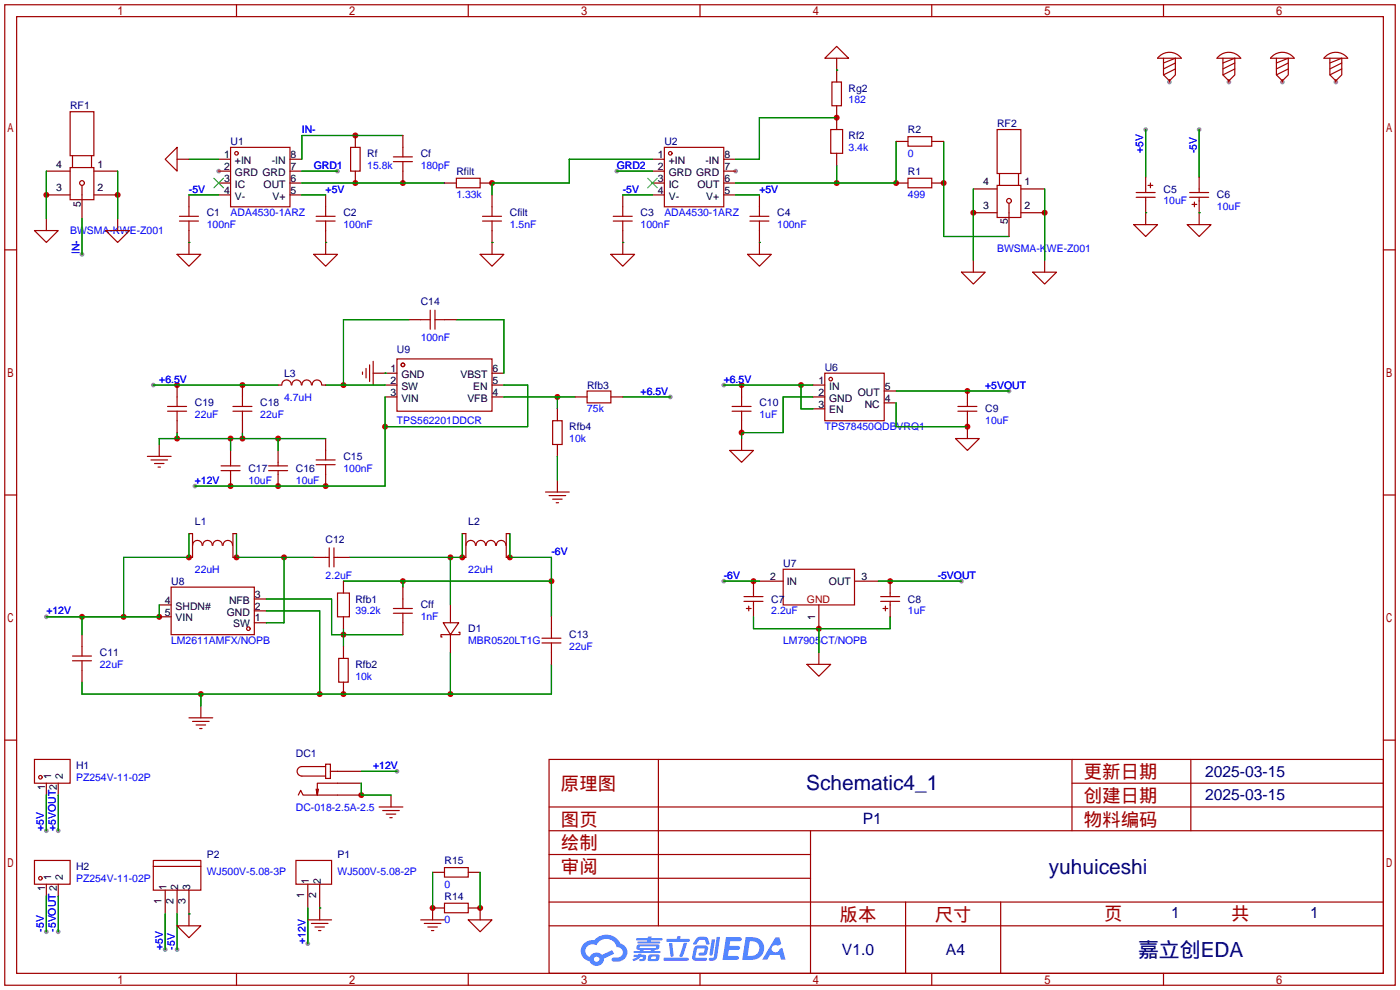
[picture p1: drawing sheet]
<svg xmlns="http://www.w3.org/2000/svg" width="299mm" height="212mm" viewBox="0 0 299 212" stroke-linecap="round" stroke-linejoin="round" font-family="sans-serif">
<g fill="#999">
<circle cx="46.7" cy="36.6" r=".51"/>
<circle cx="157.2" cy="36.6" r=".51"/>
<circle cx="249.9" cy="17.5" r=".51"/>
<circle cx="262.6" cy="17.5" r=".51"/>
<circle cx="274.1" cy="17.5" r=".51"/>
<circle cx="285.5" cy="17.5" r=".51"/>
<circle cx="9.9" cy="177.5" r=".51"/>
<circle cx="9.9" cy="199.1" r=".51"/>
<circle cx="244.9" cy="27.7" r=".51"/>
<circle cx="256.3" cy="27.7" r=".51"/>
<circle cx="12.4" cy="177.5" r=".51"/>
<circle cx="12.4" cy="199.1" r=".51"/>
<circle cx="205.5" cy="124.2" r=".51"/>
<circle cx="154.7" cy="124.2" r=".51"/>
<circle cx="215.6" cy="83.6" r=".51"/>
<circle cx="154.7" cy="82.3" r=".51"/>
<circle cx="84.8" cy="164.8" r=".51"/>
<circle cx="65.8" cy="201.7" r=".51"/>
<circle cx="9.9" cy="131.8" r=".51"/>
<circle cx="41.7" cy="103.9" r=".51"/>
<circle cx="143.3" cy="84.8" r=".51"/>
<circle cx="32.8" cy="82.3" r=".51"/>
<circle cx="72.1" cy="36.6" r=".51"/>
<circle cx="131.8" cy="36.6" r=".51"/>
<circle cx="17.5" cy="54.4" r=".51"/>
<circle cx="35.3" cy="202.9" r=".51"/>
<circle cx="37.8" cy="202.9" r=".51"/>
</g>
<g fill="none" stroke="#a10000" stroke-width=".25">
<path d="M1 1h297.2v209.6h-297.2zM3.6 3.6h292.1v204.4h-292.1zM50.5 1v2.6M100.1 1v2.6M149.6 1v2.6M199.1 1v2.6M248.7 1v2.6M1 53.4h2.6M295.7 53.4h2.5M1 105.8h2.6M295.7 105.8h2.5M1 158.2h2.6"/>
<path d="M295.7 158.2h2.5M117.3 162.3h178.4v45.7h-178.4zM117.3 177.5h178.4M117.3 172.5h178.4M140.7 162.3v35.6M173.2 177.5v30.5M229.1 162.3v15.2M229.1 167.4h66.6M254.5 162.3v15.2M117.3 182.6h55.9M117.3 197.9h178.4M117.3 192.8h178.4"/>
<path d="M117.3 187.7h55.9M193.5 192.8v15.2M213.9 192.8v15.2M50.5 208v2.6M100.1 208v2.6M149.6 208v2.6M199.1 208v2.6M248.7 208v2.6"/>
</g>
<g fill="#5487ff">
<path d="M155.2 200.3h2.6a.48 .48 0 0 1 .7 .4 .48 .48 0 0 1-.6 .4h-1.8l-.2 1.1h1.9a.43 .43 0 0 1 .4 .4 .43 .43 0 0 1-.5 .4h-1.9l-.2 1.3h1.7a.45 .45 0 0 1 .5 .2 .45 .45 0 0 1-.1 .6h-3.3z"/>
<path d="M165.7 200.3h.9l.4 1.5-.8 .3a.84 .84 0 0 0-1.2 .3 .84 .84 0 0 0 .4 1.1 .84 .84 0 0 0 1.1-.4l.1-.2 .6-.3 .7 2.5h-1l-.2-1h-2.1l-.6 1h-1.1z"/>
<path d="M152.1 200.8h.7l-.5 3.1a.36 .36 0 0 1-.3 .3 .36 .36 0 0 1-.4-.3z"/>
<path d="M153.2 200.2h.7l-.6 4.3a1.13 1.13 0 0 1-1.8 .6l.2-.4h.7l.2-.2z"/>
<path d="M148.9 200.6l.6-.4h1a.77 .77 0 0 1 .9 .5l.3 1-.2 .2h-.5l-.3-.9-.2-.2-1 .1-.7 1-.6-.1-.1-.2z"/>
<path d="M148.4 202.4l.6-.3h1.7a.81 .81 0 0 1 .7 .5 .81 .81 0 0 1-.2 .8 .81 .81 0 0 1-.9 .8h-.7a.32 .32 0 0 1-.3-.3 .32 .32 0 0 1 .4-.3h.7l.2-.9-1.6 .1-.4 1.8 2.2 .1a.32 .32 0 0 1 .3 .4 .32 .32 0 0 1-.4 .2h-2.2l-.5-.3-.1-.5z"/>
<path d="M141.9 204.7h5a.33 .33 0 0 1 .3 .3 .33 .33 0 0 1-.3 .3h-4.9l-.2-.1z"/>
<path d="M146.1 201.5h.8l-.7 2a.98 .98 0 0 1-.7 1.1l-.3-.3z"/>
<path d="M143 201.6h.7l.3 2.5a.34 .34 0 0 1-.3 .4 .34 .34 0 0 1-.4-.3z"/>
<path d="M142.5 200.7h2.1l.3-.6h.6l-.1 .6h1.7a.32 .32 0 0 1 .4 .3 .32 .32 0 0 1-.4 .3h-4.5l-.2-.2z"/>
<path d="M135.5 204.1h.9l.1-.3h.6v.3h.8a.82 .82 0 0 1-.5 1.3h-.8v-.4l.7-.1 .1-.3a.68 .68 0 0 0-1 .4l-1.1 .4-.1-.4 .9-.5h-.7z"/>
<path d="M136 200.5h2.4l.1-.3h.7v.3h2.2l.2 .3-.2 .2h-2.3v.2h1.8l.2 .3-.2 .1h-4.5l-.1-.4h2l.1-.2h-2.3l-.1-.2z"/>
<path d="M159.4 200.3l-.8 4.9h1.7a2.5 2.5 0 0 0 3-2.5 2.5 2.5 0 0 0-3.1-2.4zM160.3 201.1a1.61 1.61 0 0 1 2 1.5 1.61 1.61 0 0 1-1.8 1.7h-.7z"/>
<path d="M136.2 202a.55 .55 0 0 0-.2 .8 .55 .55 0 0 0 .7 .2l.1 .3h-1.3v.3l5.4 .1 .3-.2-.2-.2h-1.2l.2-.3a.7 .7 0 0 0 .8-.3 .7 .7 0 0 0 0-.8l-4.2-.1zM136.8 202.3l3.3-.1 .1 .1-.2 .3h-3.2zM137.5 203h1.7l-.2 .3h-1.4z"/>
<path d="M138.6 204.2a1.05 1.05 0 0 0 0 1.2 2.91 2.91 0 0 0 2.2-.2 .98 .98 0 0 0 0-1.2h-1.6zM139.2 204.5l.9-.1 .1 .4-.2 .2-.8-.1z"/>
<path d="M124.9 201.6a2.23 2.23 0 0 0-.7 2.3 2.23 2.23 0 0 0 1.8 1.6 1.58 1.58 0 0 0 1.8 .9 1.58 1.58 0 0 0 1.3-1.5l2.2-1.1-.5-.7-2.1 1a1.65 1.65 0 0 0-2.7 .4 1.45 1.45 0 0 1-.8-1.9 1.45 1.45 0 0 1 2-.7l.3 .1a2.3 2.3 0 0 1 2.3-1.3 2.3 2.3 0 0 1 2 1.7 1.12 1.12 0 0 1 1.3 1 1.12 1.12 0 0 1-1.1 1.2h-.7a.45 .45 0 0 0-.6 .4 .45 .45 0 0 0 .5 .5 2.21 2.21 0 0 0 2.2-.5 2.21 2.21 0 0 0 .5-2.3 2.13 2.13 0 0 0-1.3-1.1 3.3 3.3 0 0 0-5.6-.7l-1.1 .1zM127 205a.57 .57 0 0 1 1.1 0 .57 .57 0 0 1-1.1 0z"/>
</g>
<g fill="none" stroke="#a10000" stroke-width=".25">
<path d="M49.3 31.5h12.7v12.7h-12.7zM142 31.5h12.7v12.7h-12.7zM38.4 47.2h4M38.4 46.2h4M40.4 44.2v2M40.4 47.2v2.1M67.6 47.2h4M67.6 46.2h4M69.6 44.2v2M69.6 47.2v2.1M131.1 47.2h4M131.1 46.2h4"/>
<path d="M133.1 44.2v2M133.1 47.2v2.1M160.3 47.2h4M160.3 46.2h4M162.3 44.2v2M162.3 47.2v2.1M7.4 162.3h7.6v5.1h-7.6zM7.4 183.9h7.6v5.1h-7.6z"/>
<circle cx="50.5" cy="32.8" r=".38"/>
<circle cx="143.3" cy="32.8" r=".38"/>
<circle cx="8.6" cy="166.1" r=".38"/>
<circle cx="8.6" cy="187.7" r=".38"/>
</g>
<g fill="none" stroke="#870000" stroke-width=".25">
<path d="M46.7 34h2.6M46.7 36.6h2.6M46.7 39.1h2.6M62 34h2.5M62 36.6h2.5M62 39.1h2.5M139.4 34h2.6M139.4 36.6h2.6M139.4 39.1h2.6M154.7 34h2.5M154.7 36.6h2.5M154.7 39.1h2.5"/>
<path d="M40.4 41.7v2.5M40.4 49.3v2.5M46.7 41.7h2.6M62 41.7h2.5M69.6 41.7v2.5M69.6 49.3v2.5M133.1 41.7v2.5M133.1 49.3v2.5M139.4 41.7h2.6M154.7 41.7h2.5M162.3 41.7v2.5M162.3 49.3v2.5"/>
<path d="M9.9 167.4v2.5M12.4 167.4v2.5M9.9 189v2.5M12.4 189v2.5"/>
</g>
<path d="M45.7 38.1l2.1 2M47.8 38.1l-2.1 2M138.4 38.1l2.1 2M140.5 38.1l-2.1 2" fill="none" stroke="#3c3" stroke-width=".25"/>
<path d="M40.4 41.7h6.3M64.5 41.7h5.1M133.1 41.7h6.3M157.2 41.7h5.1" fill="none" stroke="#008700" stroke-width=".25"/>
<g fill="#c00">
<circle cx="75.9" cy="29" r=".63"/>
<circle cx="86.1" cy="39.1" r=".63"/>
<circle cx="75.9" cy="39.1" r=".63"/>
<circle cx="105.2" cy="39.1" r=".63"/>
<circle cx="178.8" cy="39.1" r=".63"/>
<circle cx="191.5" cy="39.1" r=".63"/>
<circle cx="178.8" cy="25.1" r=".63"/>
<circle cx="201.7" cy="39.1" r=".63"/>
<circle cx="190.2" cy="124.2" r=".63"/>
<circle cx="161" cy="124.2" r=".63"/>
<circle cx="158.5" cy="92.5" r=".63"/>
<circle cx="175" cy="134.4" r=".63"/>
<circle cx="206.8" cy="83.6" r=".63"/>
<circle cx="171.2" cy="82.3" r=".63"/>
<circle cx="158.5" cy="82.3" r=".63"/>
<circle cx="206.8" cy="91.2" r=".63"/>
<circle cx="77.2" cy="169.9" r=".63"/>
<circle cx="68.3" cy="148.3" r=".63"/>
<circle cx="42.9" cy="148.3" r=".63"/>
<circle cx="73.4" cy="148.3" r=".63"/>
<circle cx="96.3" cy="148.3" r=".63"/>
<circle cx="34" cy="131.8" r=".63"/>
<circle cx="26.4" cy="131.8" r=".63"/>
<circle cx="40.4" cy="119.1" r=".63"/>
<circle cx="17.5" cy="131.8" r=".63"/>
<circle cx="50.5" cy="119.1" r=".63"/>
<circle cx="60.7" cy="119.1" r=".63"/>
<circle cx="73.4" cy="135.6" r=".63"/>
<circle cx="96.3" cy="119.1" r=".63"/>
<circle cx="98.8" cy="119.1" r=".63"/>
<circle cx="109" cy="119.1" r=".63"/>
<circle cx="117.9" cy="124.2" r=".63"/>
<circle cx="86.1" cy="124.2" r=".63"/>
<circle cx="82.3" cy="91.2" r=".63"/>
<circle cx="69.6" cy="103.9" r=".63"/>
<circle cx="59.4" cy="103.9" r=".63"/>
<circle cx="49.3" cy="103.9" r=".63"/>
<circle cx="73.4" cy="82.3" r=".63"/>
<circle cx="119.1" cy="84.8" r=".63"/>
<circle cx="51.8" cy="82.3" r=".63"/>
<circle cx="37.8" cy="82.3" r=".63"/>
<circle cx="37.8" cy="93.7" r=".63"/>
<circle cx="49.3" cy="93.7" r=".63"/>
<circle cx="51.8" cy="93.7" r=".63"/>
<circle cx="59.4" cy="93.7" r=".63"/>
<circle cx="102.6" cy="194.1" r=".63"/>
<circle cx="92.5" cy="194.1" r=".63"/>
<circle cx="25.1" cy="41.7" r=".63"/>
<circle cx="9.9" cy="41.7" r=".63"/>
<circle cx="223.3" cy="45.5" r=".63"/>
<circle cx="208" cy="45.5" r=".63"/>
</g>
<g fill="none" stroke="#008700" stroke-width=".25">
<path d="M178.8 15h.1M9.9 36.6v10.1M25.1 36.6v10.1M40.4 34h6.3M64.5 39.1h30.5M64.5 36.6h7.6M86.1 29h-21.6v5M131.8 36.6h7.6M139.4 34h-17.7v5.1h-16.5v2.6M178.8 25.1h-16.5v8.9h-5.1M178.8 35.3v3.8M191.5 30.2v8.9h-34.3"/>
<path d="M201.7 30.2v20.3h13.9M244.9 27.7v10.1M256.3 27.7v10.1M17.5 46.7v7.7M40.4 51.8h.1M69.6 51.8h.1M105.2 51.8h.1M133.1 51.8h.1M157.2 41.7h5.1M162.3 51.8h.1M208 40.4v15.2M223.3 40.4v15.2"/>
<path d="M244.9 45.5h.1M256.3 45.5h.1M82.3 79.8h.1M87.4 68.3h-14v14M97.5 68.3h10.2v11.5M32.8 82.3h26.6M37.8 92.5v1.2M49.3 93.7v2.6M51.8 92.5v1.2M59.4 93.7v2.6M69.6 82.3h12.7M69.6 93.7h-35.6v1.3"/>
<path d="M82.3 84.8v19.1h-40.6M107.7 84.8h15.2M107.7 82.3h5.1v8.9h-30.5M119.1 84.8v2.6M119.1 97.5v5.1M133.1 84.8h10.2M154.7 82.3h19M171.2 82.3v5.1h2.5M173.7 84.8h-6.3v7.7h-8.9v1.2M191.5 86.1v5.1h15.3M191.5 83.6h24.1M40.4 114v5.1h-14v12.7"/>
<path d="M50.5 114v5.1h16.6M60.7 119.1v14h-3.8M96.3 119.1v10.2M98.8 114v5.1h-24.1M109 114v5.1h8.9v12.7M17.5 131.8v3.8M34 129.3v2.5h-24.1M56.9 130.6h11.4v17.7M56.9 128h14v7.6h15.2M73.4 124.2h44.5M73.4 134.4v3.8M86.1 124.2v1.3"/>
<path d="M96.3 139.4v8.9M154.7 124.2h7.6M161 131.8v2.6h29.2v-2.6M175 134.4v5M187.7 124.2h17.8M42.9 148.3v2.6M117.9 142v6.3h-100.4v-2.5M9.9 169.9v7.6M12.4 169.9v7.6M77.2 167.4v2.5h6.4M77.2 164.8h7.6M9.9 191.5v7.6"/>
<path d="M12.4 191.5v7.6M35.3 195.3v7.6M37.8 195.3v7.6M40.4 195.3h.1M65.8 194.1v7.6M68.3 194.1h.1M92.5 186.4v7.7M102.6 186.4v7.7"/>
</g>
<g fill="none" stroke="#870000" stroke-width=".25">
<path d="M178.8 12.4v5.1M249.9 17v.5M262.6 17v.5M274.1 17v.5M285.5 17v.5M9.9 36.6h5.1M20.1 36.6h5M37.8 34h2.6M75.9 29v2.5M75.9 36.6v2.5M86.1 29v2.5M86.1 36.6v2.5"/>
<path d="M95 39.1h2.5M102.6 39.1h2.6M178.8 22.6v5.1M178.8 32.8v2.5M191.5 39.1h2.6M191.5 30.2h2.6M199.1 39.1h2.6M199.1 30.2h2.6M244.9 37.8v2.6M256.3 37.8v2.6M9.9 41.7h5.1M9.9 46.7v2.6"/>
<path d="M17.5 41.7v5M20.1 41.7h5M25.1 46.7v2.6M40.4 51.8v2.6M69.6 51.8v2.6M105.2 41.7v2.5M105.2 49.3v5.1M133.1 51.8v2.6M162.3 51.8v2.6M208 40.4h5.1M208 45.5h5.1M208 55.6v2.6"/>
<path d="M215.6 45.5v5M218.2 40.4h5.1M218.2 45.5h5.1M223.3 55.6v2.6M244.9 42.9v5.1M256.3 42.9v5.1M79.8 79.8h5M87.4 68.3h2.5M95 68.3h2.5M105.2 79.8h2.5M34 95v2.5M37.8 82.3v2.5"/>
<path d="M37.8 89.9v2.6M49.3 96.3v2.5M51.8 82.3v2.5M51.8 89.9v2.6M59.4 82.3h.8M59.4 96.3v2.5M68.8 82.3h.8M69.6 93.7v2.6M82.3 82.3h2.5M82.3 84.8h2.5M105.2 82.3h2.5M105.2 84.8h2.5"/>
<path d="M119.1 87.4v2.5M119.1 95v2.5M122.9 84.8h2.6M130.6 84.8h2.5M158.5 82.3v2.5M158.5 89.9v2.6M158.5 93.7v2.6M173.7 82.3h2.6M173.7 84.8h2.6M173.7 87.4h2.6M189 86.1h2.5M189 83.6h2.5"/>
<path d="M206.8 83.6v2.5M206.8 88.6v5.1M40.4 114h.7M40.4 119.1h.7M49.3 101.3v2.6M49.8 114h.7M49.8 119.1h.7M59.4 101.3v2.6M67.1 119.1h2.5M69.6 101.3v2.6M72.1 119.1h2.6M98.8 114h.8"/>
<path d="M98.8 119.1h.8M108.2 114h.8M108.2 119.1h.8M119.1 102.6v2.6M17.5 135.6v2.6M34 129.3h2.6M34 131.8h2.6M54.4 133.1h2.5M54.4 130.6h2.5M54.4 128h2.5M73.4 124.2v2.5M73.4 131.8v2.6"/>
<path d="M73.4 138.2v2.5M86.1 125.5v2.5M86.1 133.1v2.5M96.3 129.3v3.8M96.3 135.6v3.8M117.9 131.8v2.6M117.9 139.4v2.6M161 124.2v2.5M161 129.3v2.5M162.3 124.2h5.1M175 129.3v5.1M175 139.4v2.6"/>
<path d="M182.6 124.2h5.1M190.2 124.2v2.5M190.2 129.3v2.5M17.5 143.3v2.5M42.9 150.9v2.5M73.4 145.8v2.5M72.1 164.8h5.1M72.1 169.9h5.1M72.1 167.4h5.1M83.6 169.9v2.6M35.3 190.2v5.1M37.8 190.2v5.1"/>
<path d="M40.4 190.2v7.7M65.8 189v5.1M68.3 189v7.6M92.5 186.4h2.5M95 194.1h-2.5v2.5M100.1 194.1h2.5v2.5M100.1 186.4h2.5"/>
</g>
<g fill="none" stroke="#a10000" stroke-width=".25">
<path d="M176.3 12.4l2.5-2.5 2.6 2.5zM177.8 17.5h2v5.1h-2zM247.8 12a3.2 3.2 0 0 1 4.7 .4h-5.1zM248.7 12.4v3.6l1.2 1.3 1.3-1.3v-3.6l-2.5 1.1M251.2 13.5l-2.5 1.2M251.2 14.7l-2.5 1.3M260.5 12a3.2 3.2 0 0 1 4.7 .4h-5.1zM261.4 12.4v3.6l1.2 1.3 1.3-1.3v-3.6l-2.5 1.1M263.9 13.5l-2.5 1.2M263.9 14.7l-2.5 1.3M272 12a3.2 3.2 0 0 1 4.6 .4h-5.1zM272.8 12.4v3.6l1.3 1.3 1.2-1.3v-3.6l-2.5 1.1"/>
<path d="M275.3 13.5l-2.5 1.2M275.3 14.7l-2.5 1.3M283.4 12a3.2 3.2 0 0 1 4.6 .4h-5zM284.2 12.4v3.6l1.3 1.3 1.3-1.3v-3.6l-2.6 1.1M286.8 13.5l-2.6 1.2M286.8 14.7l-2.6 1.3M15 35.8h5.1v6.9h-5.1zM15 23.9h5.1v9.4h-5.1zM15.5 33.3v2.5M17.5 39.6v2.1M19.6 33.3v2.5M37.8 31.5v5.1l-2.5-2.6z"/>
<path d="M74.9 31.5h2.1v5.1h-2.1zM84.1 33.5h4M84.1 34.5h4M86.1 31.5v2M86.1 34.5v2.1M97.5 38.1h5.1v2h-5.1zM177.5 27.7h2.6v5.1h-2.6zM194.1 38.1h5v2h-5zM194.1 29.2h5v2h-5zM213.1 39.6h5.1v6.9h-5.1zM213.1 27.7h5.1v9.4h-5.1zM213.6 37.1v2.5"/>
<path d="M217.7 37.1v2.5M245.4 39.6h1M245.9 39.1v1M7.4 49.3h5l-2.5 2.5zM22.6 49.3h5.1l-2.6 2.5zM37.8 54.4h5.1l-2.5 2.5zM67.1 54.4h5l-2.5 2.5zM102.6 54.4h5.1l-2.5 2.5zM103.1 47.2h4.1M103.1 46.2h4.1M105.2 44.2v2M105.2 47.2v2.1"/>
<path d="M130.6 54.4h5l-2.5 2.5zM159.8 54.4h5l-2.5 2.5zM205.5 58.2h5.1l-2.6 2.5zM215.6 43.4v2.1M220.7 58.2h5.1l-2.5 2.5zM242.3 48h5.1l-2.5 2.5zM242.8 41.1h4.1M242.8 42.2h4.1M244.9 40.4v.7M244.9 42.2v.7M253.7 48h5.1l-2.5 2.5zM254.3 41.1h4"/>
<path d="M254.3 42.2h4M254.8 43.7h1M255.3 43.2v1M256.3 40.4v.7M256.3 42.2v.7M77.5 79.5v.5M78.2 78.7v2.1M79 78v3.5M79.8 77.2v5.1M84.8 76.7h20.4v11.2h-20.4zM89.9 68.3h2M91.9 66.3v4.1"/>
<path d="M93 66.3v4.1M93 68.3h2M176.3 79.8h12.7v10.1h-12.7zM31.5 97.5h5.1M32.3 98.3h3.5M33 99.1h2.1M33.8 99.8h.5M35.8 87.9h4.1M35.8 86.9h4.1M37.8 84.8v2.1M37.8 87.9v2M47.2 99.6h4.1"/>
<path d="M49.3 98.8v.8M49.8 87.9h4M49.8 86.9h4M51.8 84.8v2.1M51.8 87.9v2M57.4 99.6h4.1M59.4 98.8v.8M60.2 82.3a1.01 1.01 0 0 1 1-1.1 1.01 1.01 0 0 1 1.1 1.1M62.4 82.3a1.01 1.01 0 0 1 1-1.1 1.01 1.01 0 0 1 1 1.1M64.5 82.3a1.01 1.01 0 0 1 1-1.1 1.01 1.01 0 0 1 1.1 1.1M66.7 82.3a1.01 1.01 0 0 1 1-1.1 1.01 1.01 0 0 1 1 1.1M67.6 98.3h4"/>
<path d="M67.6 99.3h4M69.6 96.3v2M69.6 99.3v2M118.1 89.9h2v5.1h-2zM125.5 83.6h5.1v2.5h-5.1zM156 96.3h5l-2.5 2.5zM156.5 87.9h4M156.5 86.9h4M158.5 84.8v2.1M158.5 87.9v2M204.2 93.7h5.1l-2.5 2.6zM204.7 87.9h4.1"/>
<path d="M204.7 86.9h4.1M206.8 86.1v.8M206.8 87.9v.7M41.1 114v5.1M41.2 116.6a1.01 1.01 0 0 1 1-1.1 1.01 1.01 0 0 1 1 1.1M43.3 116.6a1.01 1.01 0 0 1 1-1.1 1.01 1.01 0 0 1 1.1 1.1M45.5 116.6a1.01 1.01 0 0 1 1-1.1 1.01 1.01 0 0 1 1 1.1M47.2 100.6h4.1M47.7 116.6a1.01 1.01 0 0 1 1-1.1 1.01 1.01 0 0 1 1 1.1M49.3 100.6v.7M49.8 114v5.1M57.4 100.6h4.1"/>
<path d="M59.4 100.6v.7M69.6 119.1h.8M70.4 117.1v4.1M71.4 117.1v4.1M71.4 119.1h.7M99.6 114v5.1M99.6 116.6a1.01 1.01 0 0 1 1-1.1 1.01 1.01 0 0 1 1 1.1M101.8 116.6a1.01 1.01 0 0 1 1-1.1 1.01 1.01 0 0 1 1 1.1M103.9 116.6a1.01 1.01 0 0 1 1-1.1 1.01 1.01 0 0 1 1 1.1M106.1 116.6a1.01 1.01 0 0 1 1-1.1 1.01 1.01 0 0 1 1 1.1M108.2 114v5.1M116.6 105.2h5.1"/>
<path d="M117.3 105.9h3.6M118.1 106.7h2M118.9 107.4h.5M17.5 138.2v2M36.6 125.5h17.8v10.1h-17.8zM72.1 126.7h2.6v5.1h-2.6zM84.1 130h4M84.1 131.1h4M86.1 128v2M86.1 131.1v2M94.7 133.1h3.3l-1.7 2.5zM98 135.1h.3v.5h-4.1v.5h.3"/>
<path d="M115.8 137.4h4.1M115.8 136.4h4.1M117.9 134.4v2M117.9 137.4v2M159 128.5h4.1M159 127.5h4.1M159.5 130h1M160 129.5v1.1M161 126.7v.8M161 128.5v.8M167.4 121.7h15.2v7.6h-15.2zM188.2 128.5h4.1"/>
<path d="M188.2 127.5h4.1M188.7 130h1M189.2 129.5v1.1M190.2 126.7v.8M190.2 128.5v.8M15.5 141.2h4.1M15.5 140.2h4.1M17.5 141.2v2.1M40.4 153.4h5.1M41.1 154.2h3.6M41.9 154.9h2M42.7 155.7h.5"/>
<path d="M72.4 140.7h2v5.1h-2zM172.5 142h5l-2.5 2.5zM63.8 169.9l.5-1 .5 1h7.3M68.1 168.7l-.3 1.2M69.6 163.3h1v3.1h-1zM69.6 163.8h-5.1a1.02 1.02 0 0 0-1 1 1.02 1.02 0 0 0 1 1.1h5.1M70.6 164.8h1.5M72.1 167.4h-4.3v2.5l-.2-1.2M81 172.5h5.1M81.8 173.2h3.5M82.5 174h2.1M83.3 174.8h.5"/>
<path d="M32.8 185.2h10.1v5h-10.1zM32.8 185.2v-1.3h10.1v1.3M37.8 197.9h5.1l-2.5 2.5zM63.2 183.9h7.7v5.1h-7.7zM65.8 196.6h5.1M66.5 197.4h3.6M67.3 198.1h2M68.1 198.9h.5M89.9 196.6h5.1M90.7 197.4h3.5M91.4 198.1h2.1M92.2 198.9h.5"/>
<path d="M95 193h5.1v2.1h-5.1zM95 185.4h5.1v2.1h-5.1zM100.1 196.6h5.1l-2.6 2.5z"/>
<circle cx="17.5" cy="39.1" r=".51"/>
<circle cx="215.6" cy="42.9" r=".51"/>
<circle cx="86.1" cy="78" r=".38"/>
<circle cx="177.5" cy="81" r=".38"/>
<circle cx="53.1" cy="134.4" r=".38"/>
</g>
<g font-size="4.5" fill="#000080">
<text x="172.3" y="168.9">Schematic4_1</text>
<text x="224.2" y="186.7">yuhuiceshi</text>
<text x="243.2" y="204.5">嘉立创EDA</text>
</g>
<g font-size="3.9" fill="#a00000">
<text x="231.6" y="166.3">更新日期</text>
<text x="119.9" y="168.8">原理图</text>
<text x="231.6" y="171.4">创建日期</text>
<text x="119.9" y="176.5">图页</text>
<text x="231.6" y="176.5">物料编码</text>
<text x="119.9" y="181.5">绘制</text>
<text x="119.9" y="186.6">审阅</text>
<text x="179.5" y="196.8">版本</text>
<text x="199.8" y="196.8">尺寸</text>
<text x="236" y="196.5">页</text>
<text x="263.1" y="196.5">共</text>
</g>
<g font-size="3.3" fill="#000080">
<text x="257.6" y="166">2025-03-15</text>
<text x="257.6" y="171.1">2025-03-15</text>
<text x="184.4" y="176.1">P1</text>
<text x="250.3" y="196.2">1</text>
<text x="280" y="196.2">1</text>
<text x="179.9" y="204.1">V1.0</text>
<text x="202.2" y="204.1">A4</text>
</g>
<g font-size="2.2" fill="#000080">
<text x="15" y="23.4">RF1</text>
<text x="181.4" y="19.6">Rg2</text>
<text x="181.4" y="29.7">Rf2</text>
<text x="194.1" y="28.4">R2</text>
<text x="213.1" y="27.2">RF2</text>
<text x="49.3" y="31">U1</text>
<text x="78.5" y="33.5">Rf</text>
<text x="89.9" y="33.5">Cf</text>
<text x="142" y="31">U2</text>
<text x="97.5" y="37.3">Rfilt</text>
<text x="194.1" y="37.3">R1</text>
<text x="248.7" y="41.1">C5</text>
<text x="44.2" y="46.2">C1</text>
<text x="73.4" y="46.2">C2</text>
<text x="109" y="46.2">Cfilt</text>
<text x="136.9" y="46.2">C3</text>
<text x="166.1" y="46.2">C4</text>
<text x="260.1" y="42.4">C6</text>
<text x="89.9" y="65.3">C14</text>
<text x="84.8" y="75.4">U9</text>
<text x="60.7" y="80.5">L3</text>
<text x="125.5" y="83.1">Rfb3</text>
<text x="176.3" y="79.2">U6</text>
<text x="41.7" y="86.9">C19</text>
<text x="55.6" y="86.9">C18</text>
<text x="162.3" y="86.9">C10</text>
<text x="210.6" y="88.1">C9</text>
<text x="121.7" y="91.9">Rfb4</text>
<text x="53.1" y="100.8">C17</text>
<text x="63.2" y="100.8">C16</text>
<text x="73.4" y="98.3">C15</text>
<text x="41.7" y="112.3">L1</text>
<text x="100.1" y="112.3">L2</text>
<text x="69.6" y="116.1">C12</text>
<text x="36.6" y="125">U8</text>
<text x="167.4" y="121.2">U7</text>
<text x="75.9" y="128.8">Rfb1</text>
<text x="89.9" y="130">Cff</text>
<text x="164.8" y="128.8">C7</text>
<text x="194.1" y="128.8">C8</text>
<text x="100.1" y="135.1">D1</text>
<text x="121.7" y="136.4">C13</text>
<text x="21.3" y="140.2">C11</text>
<text x="75.9" y="142.7">Rfb2</text>
<text x="63.2" y="161.8">DC1</text>
<text x="16.3" y="164.3">H1</text>
<text x="16.3" y="185.9">H2</text>
<text x="44.2" y="183.4">P2</text>
<text x="72.1" y="183.4">P1</text>
<text x="95" y="184.7">R15</text>
<text x="95" y="192.3">R14</text>
</g>
<g font-size="2.2" fill="#00f">
<text x="181.4" y="22.1">182</text>
<text x="64.5" y="28.4">IN-</text>
<text x="181.4" y="32.3">3.4k</text>
<text x="194.1" y="33.5">0</text>
<text x="244.3" y="32.8" transform="rotate(-90 244.3 32.8)">+5V</text>
<text x="255.8" y="32.8" transform="rotate(-90 255.8 32.8)">-5V</text>
<text x="40.4" y="41.1">-5V</text>
<text x="67.1" y="36.1">GRD1</text>
<text x="69.6" y="41.1">+5V</text>
<text x="78.5" y="36.1">15.8k</text>
<text x="89.9" y="36.1">180pF</text>
<text x="131.8" y="36.1">GRD2</text>
<text x="133.1" y="41.1">-5V</text>
<text x="162.3" y="41.1">+5V</text>
<text x="49.3" y="46.2">ADA4530-1ARZ</text>
<text x="97.5" y="42.4">1.33k</text>
<text x="142" y="46.2">ADA4530-1ARZ</text>
<text x="194.1" y="42.4">499</text>
<text x="248.7" y="43.7">10uF</text>
<text x="260.1" y="45">10uF</text>
<text x="15" y="50">BWSMA-KWE-Z001</text>
<text x="44.2" y="48.8">100nF</text>
<text x="73.4" y="48.8">100nF</text>
<text x="109" y="48.8">1.5nF</text>
<text x="136.9" y="48.8">100nF</text>
<text x="166.1" y="48.8">100nF</text>
<text x="213.1" y="53.8">BWSMA-KWE-Z001</text>
<text x="17" y="54.4" transform="rotate(-90 17 54.4)">IN-</text>
<text x="89.9" y="72.9">100nF</text>
<text x="34" y="81.8">+6.5V</text>
<text x="154.7" y="81.8">+6.5V</text>
<text x="210.6" y="83.1">+5VOUT</text>
<text x="41.7" y="89.4">22uF</text>
<text x="55.6" y="89.4">22uF</text>
<text x="60.7" y="85.6">4.7uH</text>
<text x="125.5" y="88.1">75k</text>
<text x="136.9" y="84.3">+6.5V</text>
<text x="162.3" y="89.4">1uF</text>
<text x="84.8" y="90.7">TPS562201DDCR</text>
<text x="121.7" y="94.5">10k</text>
<text x="176.3" y="91.9">TPS78450QDBVRQ1</text>
<text x="210.6" y="90.7">10uF</text>
<text x="73.4" y="100.8">100nF</text>
<text x="41.7" y="103.4">+12V</text>
<text x="53.1" y="103.4">10uF</text>
<text x="63.2" y="103.4">10uF</text>
<text x="117.9" y="118.6">-6V</text>
<text x="41.7" y="122.4">22uH</text>
<text x="69.6" y="123.7">2.2uF</text>
<text x="100.1" y="122.4">22uH</text>
<text x="154.7" y="123.7">-6V</text>
<text x="200.4" y="123.7">-5VOUT</text>
<text x="9.9" y="131.3">+12V</text>
<text x="75.9" y="131.3">39.2k</text>
<text x="164.8" y="131.3">2.2uF</text>
<text x="194.1" y="131.3">1uF</text>
<text x="36.6" y="137.7">LM2611AMFX/NOPB</text>
<text x="89.9" y="132.6">1nF</text>
<text x="100.1" y="137.7">MBR0520LT1G</text>
<text x="167.4" y="137.7">LM7905CT/NOPB</text>
<text x="21.3" y="142.7">22uF</text>
<text x="121.7" y="138.9">22uF</text>
<text x="75.9" y="145.3">10k</text>
<text x="16.3" y="166.9">PZ254V-11-02P</text>
<text x="79.8" y="164.3">+12V</text>
<text x="63.2" y="173.2">DC-018-2.5A-2.5</text>
<text x="9.4" y="177.5" transform="rotate(-90 9.4 177.5)">+5V</text>
<text x="11.9" y="177.5" transform="rotate(-90 11.9 177.5)">+5VOUT2</text>
<text x="16.3" y="188.5">PZ254V-11-02P</text>
<text x="44.2" y="186.9">WJ500V-5.08-3P</text>
<text x="72.1" y="186.9">WJ500V-5.08-2P</text>
<text x="95" y="189.7">0</text>
<text x="95" y="197.4">0</text>
<text x="9.4" y="199.1" transform="rotate(-90 9.4 199.1)">-5V</text>
<text x="11.9" y="199.1" transform="rotate(-90 11.9 199.1)">-5VOUT 2</text>
<text x="34.8" y="202.9" transform="rotate(-90 34.8 202.9)">+5V</text>
<text x="37.3" y="202.9" transform="rotate(-90 37.3 202.9)">-5V</text>
<text x="65.3" y="201.7" transform="rotate(-90 65.3 201.7)">+12V</text>
</g>
<g font-size="2.2">
<text x="12" y="35.8">4</text>
<text x="20.8" y="35.8">1</text>
<text x="47.9" y="33.8">1</text>
<text x="50.2" y="35">+IN</text>
<text x="58.1" y="35">-IN</text>
<text x="62.1" y="33.8">8</text>
<text x="140.6" y="33.8">1</text>
<text x="142.9" y="35">+IN</text>
<text x="150.8" y="35">-IN</text>
<text x="154.8" y="33.8">8</text>
<text x="12" y="40.9">3</text>
<text x="20.8" y="40.9">2</text>
<text x="47.9" y="36.3">2</text>
<text x="47.9" y="38.8">3</text>
<text x="47.9" y="41.4">4</text>
<text x="50.2" y="37.6">GRD GRD</text>
<text x="50.2" y="40.1">IC</text>
<text x="56.3" y="40.1">OUT</text>
<text x="62.1" y="41.4">5</text>
<text x="62.1" y="38.8">6</text>
<text x="62.1" y="36.3">7</text>
<text x="140.6" y="36.3">2</text>
<text x="140.6" y="38.8">3</text>
<text x="140.6" y="41.4">4</text>
<text x="142.9" y="37.6">GRD GRD</text>
<text x="142.9" y="40.1">IC</text>
<text x="149" y="40.1">OUT</text>
<text x="154.8" y="41.4">5</text>
<text x="154.8" y="38.8">6</text>
<text x="154.8" y="36.3">7</text>
<text x="210.1" y="39.6">4</text>
<text x="219" y="39.6">1</text>
<text x="17.3" y="44.2" transform="rotate(-90 17.3 44.2)">5</text>
<text x="50.2" y="42.7">V-</text>
<text x="58.2" y="42.7">V+</text>
<text x="142.9" y="42.7">V-</text>
<text x="151" y="42.7">V+</text>
<text x="210.1" y="44.7">3</text>
<text x="215.4" y="48" transform="rotate(-90 215.4 48)">5</text>
<text x="219" y="44.7">2</text>
<text x="83.5" y="79.5">1</text>
<text x="83.5" y="82">2</text>
<text x="85.8" y="80.8">GND</text>
<text x="85.8" y="83.3">SW</text>
<text x="98.4" y="80.8">VBST</text>
<text x="101.1" y="83.3">EN</text>
<text x="105.3" y="82">5</text>
<text x="105.3" y="79.5">6</text>
<text x="174.9" y="82">1</text>
<text x="177.2" y="83.3">IN</text>
<text x="189.1" y="83.3">5</text>
<text x="83.5" y="84.6">3</text>
<text x="85.8" y="85.8">VIN</text>
<text x="99.9" y="85.8">VFB</text>
<text x="105.3" y="84.6">4</text>
<text x="174.9" y="84.6">2</text>
<text x="174.9" y="87.1">3</text>
<text x="177.2" y="85.8">GND</text>
<text x="177.2" y="88.4">EN</text>
<text x="183.3" y="84.6">OUT</text>
<text x="184.8" y="87.1">NC</text>
<text x="189.1" y="85.8">4</text>
<text x="164.6" y="123.9">2</text>
<text x="168.1" y="124.9">IN</text>
<text x="177.2" y="124.9">OUT</text>
<text x="184.1" y="123.9">3</text>
<text x="35.2" y="129">4</text>
<text x="35.2" y="131.6">5</text>
<text x="37.5" y="130.3">SHDN#</text>
<text x="48.5" y="131.6">GND</text>
<text x="49" y="129">NFB</text>
<text x="54.5" y="130.3">2</text>
<text x="54.5" y="127.7">3</text>
<text x="37.5" y="132.8">VIN</text>
<text x="49.8" y="134.1">SW</text>
<text x="54.5" y="132.8">1</text>
<text x="174.2" y="132.5" transform="rotate(-90 174.2 132.5)">1</text>
<text x="10.9" y="166.4" transform="rotate(-90 10.9 166.4)">1</text>
<text x="13.4" y="166.4" transform="rotate(-90 13.4 166.4)">2</text>
<text x="9.6" y="168.8" transform="rotate(-90 9.6 168.8)">1</text>
<text x="9.6" y="190.3" transform="rotate(-90 9.6 190.3)">1</text>
<text x="10.9" y="188" transform="rotate(-90 10.9 188)">1</text>
<text x="13.4" y="188" transform="rotate(-90 13.4 188)">2</text>
<text x="35.6" y="190.2" transform="rotate(-90 35.6 190.2)">1</text>
<text x="38.1" y="190.2" transform="rotate(-90 38.1 190.2)">2</text>
<text x="40.6" y="190.2" transform="rotate(-90 40.6 190.2)">3</text>
<text x="65" y="192" transform="rotate(-90 65 192)">1</text>
<text x="66" y="189" transform="rotate(-90 66 189)">1</text>
<text x="67.6" y="192" transform="rotate(-90 67.6 192)">2</text>
<text x="68.6" y="189" transform="rotate(-90 68.6 189)">2</text>
<text x="34.5" y="193.2" transform="rotate(-90 34.5 193.2)">1</text>
<text x="37.1" y="193.2" transform="rotate(-90 37.1 193.2)">2</text>
<text x="39.6" y="193.2" transform="rotate(-90 39.6 193.2)">3</text>
</g>
<text font-size="2.2" fill="#a00000" x="172.5" y="128.8">GND</text>
</svg>
